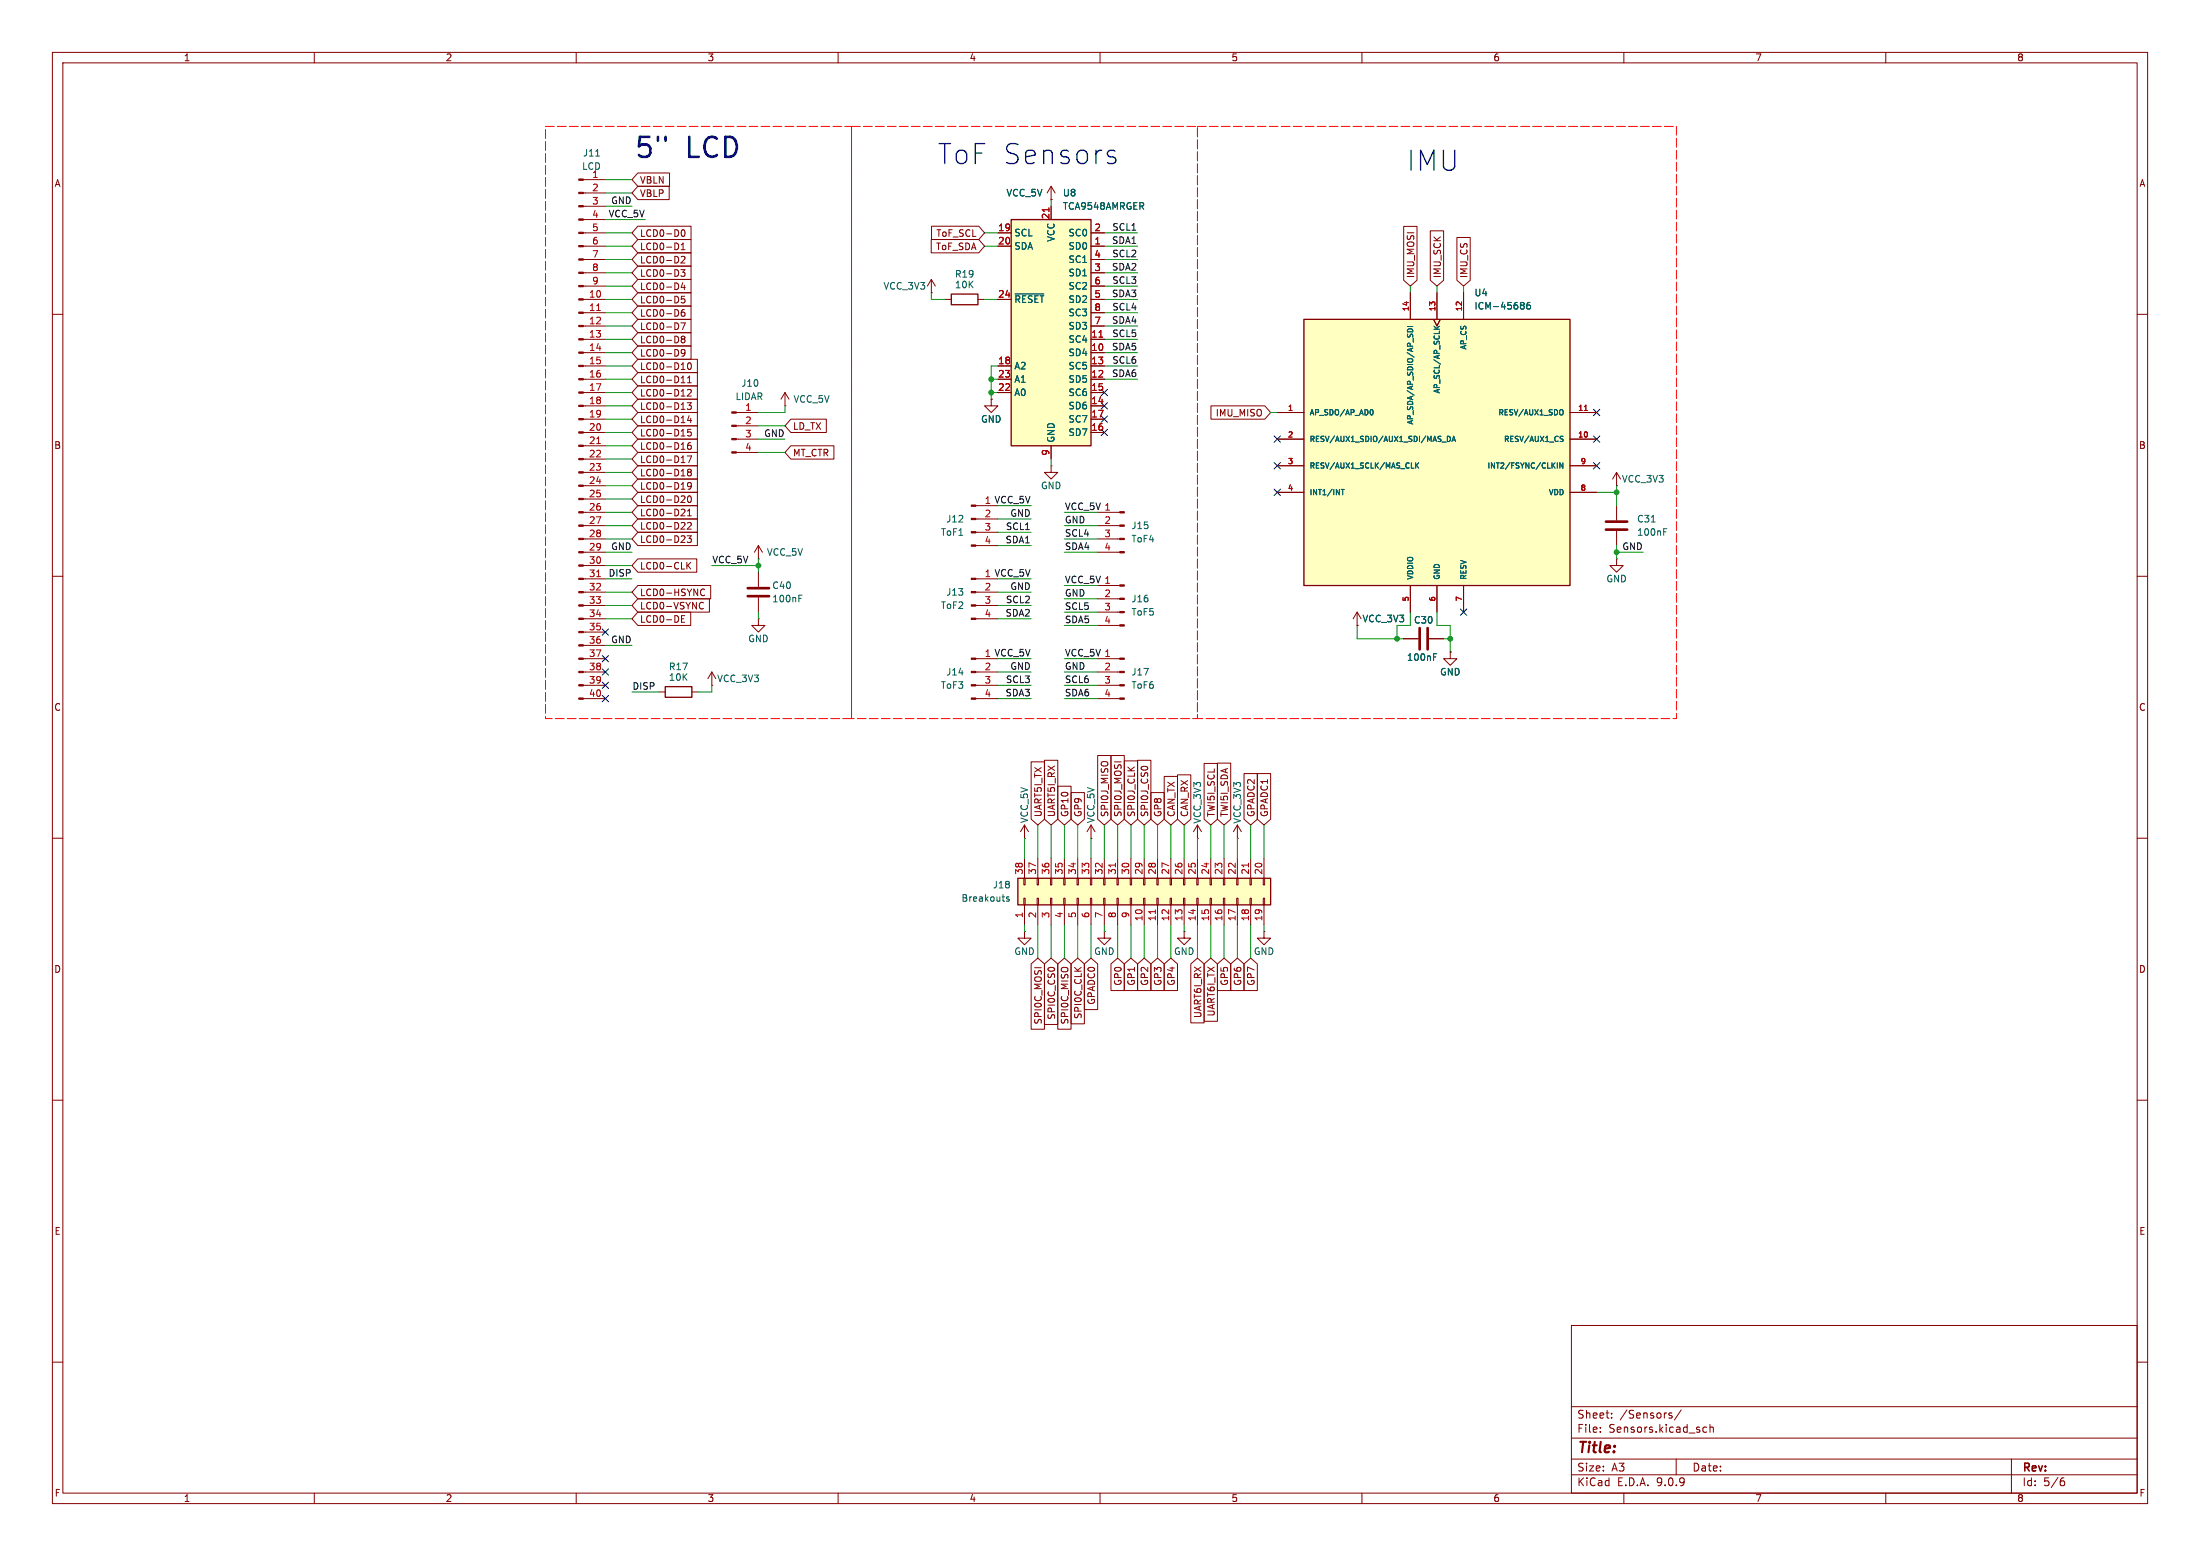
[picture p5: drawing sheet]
<svg xmlns="http://www.w3.org/2000/svg" width="420mm" height="297mm" viewBox="0 0 420 297" stroke-linecap="round" stroke-linejoin="round" font-family="sans-serif">
<g fill="none" stroke="#840000" stroke-width=".19">
<path d="M10 10h400v277h-400zM12 12h396v273h-396zM60 10v2M110 10v2M160 10v2M210 10v2M260 10v2M310 10v2M360 10v2M177.8 55.9h.1M177.8 53.3l.8 1.3M177.8 53.3l-.8 1.3"/>
<path d="M177.8 53.3v2.6M10 60h2M408 60h2M186.3 96.5h4.2M186.3 99.1h4.2M10 110h2M186.3 101.6h4.2M186.3 104.1h4.2M259.1 119.4h.1M259.1 116.8l-.8 1.3M259.1 116.8l.7 1.3M259.1 116.8v2.6"/>
<path d="M408 110h2M209.5 125.7h4.3M209.5 128.3h4.3M209.5 130.8h4.3M209.5 133.4h4.3M268 121.9h2.8M272.8 121.9h2.8M276.9 124.5v1.2h1.2l-1.2 1.3-1.3-1.3h1.3M276.9 124.5h.1M10 160h2M408 160h2M10 210h2"/>
<path d="M408 210h2M300 253h108v32h-108zM10 260h2M300 278.5h108M300 274.5h108M300 268.5h108M305.5 273.2v.2M305.5 272.5v.1M307.7 270.5v.2M307.7 269.8v.1M318.8 270.2l.4 .1v.2l-.2 .2h-.3M318.8 269.7l.4 .1"/>
<path d="M320 278.5v3M320.9 269.1l-1.2 1.9M325.2 273.2l.2 .2 .4-.1M325.8 272.5l-.4-.1-.2 .1M326.4 272.5l.3-.1 .3 .1 .1 .9M326.4 271.9v1.5M384 278.5v6.5M408 260h2M60 285v2M110 285v2M160 285v2M210 285v2"/>
<path d="M260 285v2M300 281.5h108M310 285v2M360 285v2M393.6 282.7h.4l.2 .2-.1 .5-.5 .2M394 282.1l-.4 .1"/>
</g>
<g fill="#840000" stroke="#840000" stroke-width=".19">
<path d="M213.8 125.6h.8v.3h-.8z"/>
<path d="M213.8 128.1h.8v.3h-.8z"/>
<path d="M213.8 130.7h.8v.2h-.8z"/>
<path d="M213.8 133.2h.8v.3h-.8z"/>
<path d="M185.4 96.4h.9v.2h-.9z"/>
<path d="M185.4 98.9h.9v.3h-.9z"/>
<path d="M185.4 101.5h.9v.2h-.9z"/>
<path d="M185.4 104h.9v.3h-.9z"/>
</g>
<path d="M271 119.9v4.1M272.5 119.9v4.1" fill="none" stroke="#840000" stroke-width=".51"/>
<path d="M273.7 125.4h.4M273.7 124.8h.6" fill="none" stroke="#006464" stroke-width=".19"/>
<path d="M248.9 61h50.8v50.8h-50.8z" fill="#ffffc2"/>
<path d="M248.9 61h50.8v50.8h-50.8z" fill="none" stroke="#840000" stroke-width=".25"/>
<g fill="none" stroke="#840000" stroke-width=".19">
<path d="M200.7 38.1h.1M200.7 35.6l.7 1.2M200.7 35.6l-.8 1.2M200.7 35.6v2.5M269.2 55.9v5.1M274.3 55.9v5.1M279.4 55.9v5.1M189.2 76.2v1.3h1.3l-1.3 1.2-1.2-1.2h1.2M189.2 76.2h.1M243.8 78.7h5.1M273.7 61l.6 1.2 .7-1.2M299.7 78.7h5.1"/>
<path d="M200.7 88.9v1.3h1.2l-1.2 1.2-1.3-1.2h1.3M200.7 88.9h.1M243.8 83.8h5.1M243.8 88.9h5.1M243.8 94h5.1M299.7 83.8h5.1M299.7 88.9h5.1M299.7 94h5.1M308.6 92.7h.1M308.6 90.2v2.5M308.6 96.5v2.8M308.6 90.2l-.8 1.2"/>
<path d="M308.6 90.2l.8 1.2M209.5 111.8h4.3M209.5 114.3h4.3M209.5 116.8h4.3M209.5 119.4h4.3M269.2 111.8v5M274.3 111.8v5M279.4 111.8v5M308.6 106.7v1.3h1.3l-1.3 1.2-1.3-1.2h1.3M308.6 106.7h.1M308.6 101.3v2.8"/>
</g>
<g fill="none" stroke="#006464" stroke-width=".19">
<path d="M290.5 57.7h.2l.3 .3-.3 .3M290.5 58.3h.2M290.7 58.3l.3 .2v.3l-.1 .1-.4 .1M292.1 57.7l-.4 .1a.86 .86 0 0 0 0 1.2l.4-.1 .1-.4-.3-.3-.3 .1-.1 .2M261.9 78.2a.64 .64 0 0 1 0 1M268.7 63.3a.51 .51 0 0 1 .5-.6 .51 .51 0 0 1 .5 .6M268.7 62.3h1M273.8 62.3l.5 .6M274.8 62.3l-.6 .4M298 78.2h.3l.1 .3v.6l-.4 .1M256 93.4h.6M256.3 93.4v1"/>
<path d="M269.4 89.4h.5M270.3 88.3v1.1M270.4 88.8l.4 .6M270.8 88.3l-.5 .6M275.3 84.4h.8M276.3 83.3a.51 .51 0 0 1 .6 .5 .51 .51 0 0 1-.6 .5zM277.2 84.3l.3-1 .4 1M277.3 84h.5M297.3 88.3v1.1M298 83.3h.4M298 83.7l.3 .1 .1 .3-.2 .2h-.2M298.4 88.3v1.1l-.6-1.1v1.1"/>
<path d="M315.3 99.6h.7M317.6 101.5h.4M317.6 100.9h.6"/>
</g>
<path d="M302.5 78.4h.5" fill="none" stroke="#a90000" stroke-width=".19"/>
<path d="M306.6 99.6h4M306.6 101.1h4" fill="none" stroke="#840000" stroke-width=".51"/>
<g fill="#840000" stroke="#840000" stroke-width=".19">
<path d="M213.8 111.6h.8v.3h-.8z"/>
<path d="M213.8 114.2h.8v.2h-.8z"/>
<path d="M213.8 116.7h.8v.3h-.8z"/>
<path d="M213.8 119.3h.8v.2h-.8z"/>
</g>
<path d="M193 41.9h15.3v43.2h-15.3z" fill="#ffffc2"/>
<path d="M181.6 56.1h5.1v2.1h-5.1zM193 41.9h15.3v43.2h-15.3z" fill="none" stroke="#840000" stroke-width=".25"/>
<g fill="none" stroke="#840000" stroke-width=".19">
<path d="M111.4 34.3h4.2M111.4 36.8h4.2M111.4 39.4h4.2M200.7 39.4v2.5M111.4 44.5h4.2M111.4 47h4.2M111.4 57.2h4.2M111.4 49.5h4.2M111.4 52.1h4.2M111.4 54.6h4.2M111.4 59.7h4.2M111.4 41.9h4.2"/>
<path d="M180.3 57.2h1.3M186.7 57.2h1.3M190.5 44.5h2.5M190.5 47h2.5M190.5 57.2h2.5M208.3 44.5h2.5M208.3 47h2.5M208.3 57.2h2.5M208.3 49.5h2.5M208.3 52.1h2.5M208.3 54.6h2.5M208.3 59.7h2.5"/>
<path d="M111.4 69.9h4.2M111.4 72.4h4.2M111.4 74.9h4.2M111.4 62.2h4.2M111.4 64.8h4.2M111.4 67.3h4.2M111.4 77.5h4.2M140.6 78.7h4.2M149.9 77.5h.1M149.9 74.9l-.8 1.3M149.9 74.9l.7 1.3M149.9 74.9v2.6"/>
<path d="M190.5 69.9h2.5M190.5 72.4h2.5M190.5 74.9h2.5M208.3 69.9h2.5M208.3 72.4h2.5M208.3 74.9h2.5M208.3 62.2h2.5M208.3 64.8h2.5M208.3 67.3h2.5M208.3 77.5h2.5M111.4 80h4.2M111.4 82.6h4.2"/>
<path d="M111.4 85.1h4.2M111.4 87.6h4.2M111.4 90.2h4.2M111.4 92.7h4.2M111.4 95.3h4.2M111.4 97.8h4.2M140.6 81.3h4.2M140.6 83.8h4.2M140.6 86.4h4.2M200.7 85.1v2.5M208.3 80h2.5M208.3 82.6h2.5"/>
<path d="M111.4 100.3h4.2M111.4 102.9h4.2M111.4 105.4h4.2M111.4 108h4.2M111.4 110.5h4.2M111.4 113h4.2M111.4 115.6h4.2M111.4 118.1h4.2M111.4 120.7h4.2M111.4 123.2h4.2M111.4 125.7h4.2M111.4 128.3h4.2"/>
<path d="M111.4 130.8h4.2M111.4 133.4h4.2M135.9 130.8h.1M135.9 128.3l-.8 1.2M135.9 128.3l.8 1.2M135.9 128.3v2.5M195.6 157.5l.7 1.3M195.6 157.5l-.8 1.3M195.6 157.5v2.5M208.3 157.5l.7 1.3M208.3 157.5l-.8 1.3M208.3 157.5v2.5"/>
<path d="M228.6 157.5l-.8 1.3M228.6 157.5l.8 1.3M228.6 157.5v2.5M236.2 157.5l-.7 1.3M236.2 157.5l.8 1.3M236.2 157.5v2.5M195.6 160h.1M195.6 177.8v1.3h1.2l-1.2 1.2-1.3-1.2h1.3M195.6 177.8h.1M208.3 160h.1M210.8 177.8v1.3h1.3l-1.3 1.2-1.3-1.2h1.3M210.8 177.8h.1"/>
<path d="M228.6 160h.1M236.2 160h.1"/>
</g>
<path d="M113.7 29.8h.8M193.8 56.1h5.5" fill="none" stroke="#006464" stroke-width=".19"/>
<path d="M200.2 39.7v.7M113.9 59.3h.7M209.8 64.4h.7M113.9 84.7h.7M113.9 110.1h.7" fill="none" stroke="#a90000" stroke-width=".19"/>
<g fill="#840000" stroke="#840000" stroke-width=".19">
<path d="M110.5 34.2h.9v.2h-.9z"/>
<path d="M110.5 36.7h.9v.3h-.9z"/>
<path d="M110.5 39.2h.9v.3h-.9z"/>
<path d="M110.5 41.8h.9v.2h-.9z"/>
<path d="M110.5 44.3h.9v.3h-.9z"/>
<path d="M110.5 46.9h.9v.2h-.9z"/>
<path d="M110.5 49.4h.9v.3h-.9z"/>
<path d="M110.5 51.9h.9v.3h-.9z"/>
<path d="M110.5 54.5h.9v.2h-.9z"/>
<path d="M110.5 57h.9v.3h-.9z"/>
<path d="M110.5 59.6h.9v.2h-.9z"/>
<path d="M110.5 62.1h.9v.3h-.9z"/>
<path d="M110.5 64.6h.9v.3h-.9z"/>
<path d="M110.5 67.2h.9v.2h-.9z"/>
<path d="M110.5 69.7h.9v.3h-.9z"/>
<path d="M110.5 72.3h.9v.2h-.9z"/>
<path d="M110.5 74.8h.9v.3h-.9z"/>
<path d="M110.5 77.3h.9v.3h-.9z"/>
<path d="M110.5 79.9h.9v.2h-.9z"/>
<path d="M110.5 82.4h.9v.3h-.9z"/>
<path d="M110.5 85h.9v.2h-.9z"/>
<path d="M110.5 87.5h.9v.3h-.9z"/>
<path d="M110.5 90h.9v.3h-.9z"/>
<path d="M110.5 92.6h.9v.2h-.9z"/>
<path d="M110.5 95.1h.9v.3h-.9z"/>
<path d="M110.5 97.7h.9v.2h-.9z"/>
<path d="M110.5 100.2h.9v.3h-.9z"/>
<path d="M110.5 102.7h.9v.3h-.9z"/>
<path d="M110.5 105.3h.9v.2h-.9z"/>
<path d="M110.5 107.8h.9v.3h-.9z"/>
<path d="M110.5 110.4h.9v.2h-.9z"/>
<path d="M110.5 112.9h.9v.3h-.9z"/>
<path d="M110.5 115.4h.9v.3h-.9z"/>
<path d="M110.5 118h.9v.2h-.9z"/>
<path d="M110.5 120.5h.9v.3h-.9z"/>
<path d="M110.5 123.1h.9v.2h-.9z"/>
<path d="M110.5 125.6h.9v.3h-.9z"/>
<path d="M110.5 128.1h.9v.3h-.9z"/>
<path d="M110.5 130.7h.9v.2h-.9z"/>
<path d="M110.5 133.2h.9v.3h-.9z"/>
<path d="M139.7 78.6h.9v.3h-.9z"/>
<path d="M139.7 81.2h.9v.2h-.9z"/>
<path d="M139.7 83.7h.9v.2h-.9z"/>
<path d="M139.7 86.2h.9v.3h-.9z"/>
</g>
<path d="M194.3 167.6h48.3v5.1h-48.3z" fill="#ffffc2"/>
<path d="M127 131.1h5.1v2h-5.1zM194.3 167.6h48.3v5.1h-48.3z" fill="none" stroke="#840000" stroke-width=".25"/>
<g fill="none" stroke="#840000" stroke-width=".19">
<path d="M121.8 35.6h6v2.5h-6l-1.2-1.3zM121.8 33h6v2.6h-6l-1.2-1.3zM200.7 38.1h.1M200.7 39.4v2.5M121.8 50.8h10.1v2.5h-10.1l-1.2-1.2zM121.8 58.4h10.1v2.6h-10.1l-1.2-1.3zM121.8 55.9h10.1v2.5h-10.1l-1.2-1.2zM121.8 48.3h10.1v2.5h-10.1l-1.2-1.3zM121.8 53.3h10.1v2.6h-10.1l-1.2-1.3zM121.8 45.7h10.1v2.6h-10.1l-1.2-1.3zM121.8 43.2h10.1v2.5h-10.1l-1.2-1.2zM130 51.5h.8l-.5 .5 .4 .1v.5l-.2 .1-.5-.1"/>
<path d="M130 49.1l.5-.2 .3 .4-.8 .9h.8M130 47.7h.8M130 46.8l.4-.4v1.3M130.2 43.9h.1a.68 .68 0 0 1 .5 .6 .68 .68 0 0 1-.5 .6 .84 .84 0 0 1-.1-1.2zM130.3 53.9l-.3 1h.8M130.6 59.1l-.3 .1a.86 .86 0 0 0 0 1.2l.4-.2 .1-.4-.3-.2h-.2l-.3 .2M130.6 54.4v.9M130.7 56.6h-.6l-.1 .6 .2-.2 .4 .1 .2 .2-.1 .4-.2 .1-.5-.1M177.8 45.7h9l1.2 1.3-1.2 1.3h-9zM177.8 43.2h9l1.2 1.3-1.2 1.2h-9zM190.5 44.5h2.5M190.5 47h2.5"/>
<path d="M190.5 57.2h2.5M208.3 44.5h2.5M208.3 47h2.5M208.3 57.2h2.5M208.3 49.5h2.5M208.3 52.1h2.5M208.3 54.6h2.5M208.3 59.7h2.5M268 43.2h2.5v10.3l-1.3 1.1-1.2-1.1zM269.2 55.9v5.1M273 44.1h2.6v9.4l-1.3 1.1-1.3-1.1zM274.3 55.9v5.1"/>
<path d="M278.1 45.3h2.6v8.2l-1.3 1.1-1.3-1.1zM279.4 55.9v5.1M121.8 78.7h11.3v2.6h-11.3l-1.2-1.3zM121.8 68.6h11.3v2.5h-11.3l-1.2-1.2zM121.8 63.5h10.1v2.5h-10.1l-1.2-1.2zM121.8 76.2h11.3v2.5h-11.3l-1.2-1.2zM121.8 66h10.1v2.6h-10.1l-1.2-1.3zM121.8 71.1h11.3v2.6h-11.3l-1.2-1.3zM121.8 73.7h11.3v2.5h-11.3l-1.2-1.3zM121.8 61h10.1v2.5h-10.1l-1.2-1.3zM130 61.6h.8l-.5 1.3M130 73.1h.8"/>
<path d="M130.3 64.7l-.3-.2 .3-.3h.2l.3 .2-.3 .3M130.3 64.7l-.3 .3 .1 .3 .2 .1h.3l.2-.2v-.2l-.3-.3M130.3 64.7h.2M130.8 67.3l-.3 .2-.3-.1-.2-.1v-.3l.3-.3h.2l.3 .3a.84 .84 0 0 1-.4 1h-.2M131.2 76.9h.8l-.4 .5 .3 .1v.5l-.2 .1-.5-.1M131.3 74.5l.4-.2 .3 .4-.8 .9h.8M131.3 72.2l.3-.4v1.3M131.3 73.1h.7M131.4 69.4l.2-.1a.68 .68 0 0 1 .4 .6 .68 .68 0 0 1-.4 .6l-.3-.5zM131.6 79.3l-.3 1h.7M131.9 79.8v.9M189.2 76.2h.1"/>
<path d="M190.5 69.9h2.5M190.5 72.4h2.5M190.5 74.9h2.5M208.3 69.9h2.5M208.3 72.4h2.5M208.3 74.9h2.5M208.3 62.2h2.5M208.3 64.8h2.5M208.3 67.3h2.5M208.3 77.5h2.5M231.2 77.5h10.3l1.1 1.2-1.1 1.3h-10.3zM243.8 78.7h5.1"/>
<path d="M273.7 61l.6 1.2 .7-1.2M299.7 78.7h5.1M121.8 81.3h11.3v2.5h-11.3l-1.2-1.2zM121.8 83.8h11.3v2.6h-11.3l-1.2-1.3zM121.8 88.9h11.3v2.5h-11.3l-1.2-1.2zM121.8 96.5h11.3v2.6h-11.3l-1.2-1.3zM121.8 94h11.3v2.5h-11.3l-1.2-1.2zM121.8 91.4h11.3v2.6h-11.3l-1.2-1.3zM121.8 99.1h11.3v2.5h-11.3l-1.2-1.3zM121.8 86.4h11.3v2.5h-11.3l-1.2-1.3zM130.6 97.3l.2 .1-.1 .3-.7 .8h.8M131.2 87h.8l-.5 1.3"/>
<path d="M131.3 99.9l.4-.2 .3 .4-.8 .9h.8M131.3 98.5h.7M131.3 97.6l.3-.4v1.3M131.4 94.8l.2-.1a.68 .68 0 0 1 .4 .6 .68 .68 0 0 1-.4 .6l-.3-.5zM131.5 90.1l-.2-.2 .2-.3h.2l.3 .2-.3 .3M131.5 90.1l-.2 .3v.3l.2 .1h.4l.1-.2v-.2l-.3-.3M131.5 90.1h.2M131.9 84.5l-.4 .1a.86 .86 0 0 0 0 1.2l.4-.2 .1-.4-.3-.2h-.2l-.2 .2M131.9 82h-.6v.6l.1-.2 .5 .1 .1 .2-.1 .4-.2 .1-.4-.1M132 92.7l-.3 .2-.3-.1-.1-.1v-.3l.2-.3h.2l.3 .3a.84 .84 0 0 1-.4 1h-.2M151 85.1h8.2v2.5h-8.2l-1.1-1.2zM151 80h6.7v2.6h-6.7l-1.1-1.3z"/>
<path d="M200.7 85.1v2.5M208.3 80h2.5M208.3 82.6h2.5M209.5 97.8h4.3M243.8 83.8h5.1M243.8 88.9h5.1M243.8 94h5.1M299.7 83.8h5.1M299.7 88.9h5.1M299.7 94h5.1M121.8 114.3h13.6v2.5h-13.6l-1.2-1.2zM121.8 111.8h13.9v2.5h-13.9l-1.2-1.3z"/>
<path d="M121.8 116.8h10.1v2.6h-10.1l-1.2-1.3zM121.8 101.6h11.3v2.5h-11.3l-1.2-1.2zM121.8 106.7h11.2v2.5h-11.2l-1.2-1.2zM130.1 118.1h.4M130.1 118.8h.6M130.1 117.5h.6M131.2 102.3h.8l-.4 .5 .3 .1v.5l-.2 .1-.5-.1M131.3 107.9l.6 .7M131.9 107.4l-.8 .7M133.7 115l.6 .1M133.9 113.5l.3 .2 .3-.1M134.3 116.1l-.6 .1"/>
<path d="M134.5 112.6l-.3-.2-.3 .2M144.8 118.1v1.3h1.2l-1.2 1.3-1.3-1.3h1.3M144.8 118.1h.1M144.8 106.7h.1M144.8 104.1v2.6M144.8 109.2v2.8M144.8 114v2.8M144.8 104.1l-.8 1.3M144.8 104.1l.7 1.3M186.3 110.5h4.2M186.3 113h4.2M186.3 115.6h4.2"/>
<path d="M186.3 118.1h4.2M209.5 100.3h4.3M209.5 102.9h4.3M209.5 105.4h4.3M259.1 119.4h.1M269.2 111.8v5M274.3 111.8v5M279.4 111.8v5M125.7 132.1h1.3M132.1 132.1h1.2M186.3 125.7h4.2M186.3 128.3h4.2"/>
<path d="M186.3 130.8h4.2M186.3 133.4h4.2M268 121.9h2.8M272.8 121.9h2.8M276.9 124.5h.1M196.8 145.4h2.6v11l-1.3 1.1-1.3-1.1zM199.4 145.1h2.5v11.3l-1.2 1.1-1.3-1.1zM201.9 150.1h2.6v6.3l-1.3 1.1-1.3-1.1zM204.5 151.3h2.5v5.1l-1.3 1.1-1.2-1.1zM209.5 144.2h2.6v12.2l-1.3 1.1-1.3-1.1zM212.1 144.2h2.5v12.2l-1.2 1.1-1.3-1.1zM214.6 145.2h2.6v11.2l-1.3 1.1-1.3-1.1z"/>
<path d="M217.2 145.1h2.5v11.3l-1.3 1.1-1.2-1.1zM218 146.4l.3-.1 .7 .1M219.7 151.3h2.6v5.1l-1.3 1.1-1.3-1.1zM222.2 148.2h2.6v8.2l-1.3 1.1-1.3-1.1zM224.8 147.9h2.5v8.5l-1.2 1.1-1.3-1.1zM229.9 145.7h2.5v10.7l-1.3 1.1-1.2-1.1zM232.4 145.7h2.6v10.7l-1.3 1.1-1.3-1.1zM237.5 147.7h2.5v8.7l-1.2 1.1-1.3-1.1zM240 147.7h2.6v8.7l-1.3 1.1-1.3-1.1zM195.5 171.5h.2v1.2h-.2zM195.5 167.6h.2v1.3h-.2zM195.6 163.8v3.8"/>
<path d="M195.6 172.7v3.8M198 171.5h.2v1.2h-.2zM198 167.6h.2v1.3h-.2zM198.1 163.8v3.8M198.1 172.7v3.8M200.5 171.5h.3v1.2h-.3zM200.5 167.6h.3v1.3h-.3zM200.7 163.8v3.8M200.7 172.7v3.8M203.1 171.5h.2v1.2h-.2zM203.1 167.6h.2v1.3h-.2zM203.2 163.8v3.8"/>
<path d="M203.2 172.7v3.8M205.6 171.5h.3v1.2h-.3zM205.6 167.6h.3v1.3h-.3zM205.7 163.8v3.8M205.7 172.7v3.8M208.2 171.5h.2v1.2h-.2zM208.2 167.6h.2v1.3h-.2zM208.3 163.8v3.8M208.3 172.7v3.8M210.7 171.5h.2v1.2h-.2zM210.7 167.6h.2v1.3h-.2zM210.8 163.8v3.8"/>
<path d="M210.8 172.7v3.8M213.2 171.5h.3v1.2h-.3zM213.2 167.6h.3v1.3h-.3zM213.4 163.8v3.8M213.4 172.7v3.8M215.8 171.5h.2v1.2h-.2zM215.8 167.6h.2v1.3h-.2zM215.9 163.8v3.8M215.9 172.7v3.8M218.3 171.5h.3v1.2h-.3zM218.3 167.6h.3v1.3h-.3zM218.4 163.8v3.8"/>
<path d="M218.4 172.7v3.8M220.9 171.5h.2v1.2h-.2zM220.9 167.6h.2v1.3h-.2zM221 163.8v3.8M221 172.7v3.8M223.4 171.5h.2v1.2h-.2zM223.4 167.6h.2v1.3h-.2zM223.5 163.8v3.8M223.5 172.7v3.8M225.9 171.5h.3v1.2h-.3zM225.9 167.6h.3v1.3h-.3zM226.1 177.8v1.3h1.2l-1.2 1.2-1.3-1.2h1.3"/>
<path d="M226.1 177.8h.1M226.1 163.8v3.8M226.1 172.7v3.8M228.5 171.5h.2v1.2h-.2zM228.5 167.6h.2v1.3h-.2zM228.6 163.8v3.8M228.6 172.7v3.8M231 171.5h.3v1.2h-.3zM231 167.6h.3v1.3h-.3zM231.1 163.8v3.8M231.1 172.7v3.8M233.6 171.5h.2v1.2h-.2z"/>
<path d="M233.6 167.6h.2v1.3h-.2zM233.7 163.8v3.8M233.7 172.7v3.8M236.1 171.5h.2v1.2h-.2zM236.1 167.6h.2v1.3h-.2zM236.2 163.8v3.8M236.2 172.7v3.8M238.6 171.5h.3v1.2h-.3zM238.6 167.6h.3v1.3h-.3zM238.8 163.8v3.8M238.8 172.7v3.8M241.2 171.5h.2v1.2h-.2z"/>
<path d="M241.2 167.6h.2v1.3h-.2zM241.3 177.8v1.3h1.3l-1.3 1.2-1.3-1.2h1.3M241.3 177.8h.1M241.3 163.8v3.8M241.3 172.7v3.8M196.8 184l1.3-1.1 1.3 1.1v12.5h-2.6zM199.4 184l1.3-1.1 1.2 1.1v11.5h-2.5zM200.3 184.7h.8M201.9 184l1.3-1.1 1.3 1.1v12.5h-2.6zM204.5 184l1.2-1.1 1.3 1.1v11.4h-2.5zM207 184l1.3-1.1 1.3 1.1v8.7h-2.6zM212.1 184l1.3-1.1 1.2 1.1v5.1h-2.5z"/>
<path d="M214.6 184l1.3-1.1 1.3 1.1v5.1h-2.6zM217.2 184l1.2-1.1 1.3 1.1v5.1h-2.5zM219.7 184l1.3-1.1 1.3 1.1v5.1h-2.6zM222.2 184l1.3-1.1 1.3 1.1v5.1h-2.6zM227.3 184l1.3-1.1 1.3 1.1v11.2h-2.6zM229.9 184l1.2-1.1 1.3 1.1v10.9h-2.5zM232.4 184l1.3-1.1 1.3 1.1v5.1h-2.6zM234.9 184l1.3-1.1 1.3 1.1v5.1h-2.6zM237.5 184l1.3-1.1 1.2 1.1v5.1h-2.5z"/>
</g>
<path d="M200.2 39.7v.7M209.8 64.4h.7M302.5 78.4h.5M212.9 164.8v.7M220.6 173.7v.7M238.3 164.8v.7" fill="none" stroke="#a90000" stroke-width=".19"/>
<g fill="none" stroke="#006464" stroke-width=".19">
<path d="M193.8 56.1h5.5M290.5 57.7h.2l.3 .3-.3 .3M290.5 58.3h.2M290.7 58.3l.3 .2v.3l-.1 .1-.4 .1M292.1 57.7l-.4 .1a.86 .86 0 0 0 0 1.2l.4-.1 .1-.4-.3-.3-.3 .1-.1 .2M261.9 78.2a.64 .64 0 0 1 0 1M268.7 63.3a.51 .51 0 0 1 .5-.6 .51 .51 0 0 1 .5 .6M268.7 62.3h1M273.8 62.3l.5 .6M274.8 62.3l-.6 .4M298 78.2h.3l.1 .3v.6l-.4 .1M256 93.4h.6"/>
<path d="M256.3 93.4v1M269.4 89.4h.5M270.3 88.3v1.1M270.4 88.8l.4 .6M270.8 88.3l-.5 .6M275.3 84.4h.8M276.3 83.3a.51 .51 0 0 1 .6 .5 .51 .51 0 0 1-.6 .5zM277.2 84.3l.3-1 .4 1M277.3 84h.5M297.3 88.3v1.1M298 83.3h.4M298 83.7l.3 .1 .1 .3-.2 .2h-.2"/>
<path d="M298.4 88.3v1.1l-.6-1.1v1.1M152.5 114.2h.4M152.5 113.6h.6M273.7 125.4h.4M273.7 124.8h.6M192.6 171.2h-.3l-.2 .2 .1 .1 .4 .2v.3h-.5"/>
</g>
<g fill="#840000" stroke="#840000" stroke-width=".19">
<path d="M185.4 110.4h.9v.2h-.9z"/>
<path d="M185.4 112.9h.9v.3h-.9z"/>
<path d="M185.4 115.4h.9v.3h-.9z"/>
<path d="M185.4 118h.9v.2h-.9z"/>
<path d="M213.8 97.7h.8v.2h-.8z"/>
<path d="M213.8 100.2h.8v.3h-.8z"/>
<path d="M213.8 102.7h.8v.3h-.8z"/>
<path d="M213.8 105.3h.8v.2h-.8z"/>
<path d="M185.4 125.6h.9v.3h-.9z"/>
<path d="M185.4 128.1h.9v.3h-.9z"/>
<path d="M185.4 130.7h.9v.2h-.9z"/>
<path d="M185.4 133.2h.9v.3h-.9z"/>
</g>
<path d="M142.7 112.3h4.1M142.7 113.8h4.1" fill="none" stroke="#840000" stroke-width=".51"/>
<path d="M104.1 24.1h58.5v113.1h-58.5v-113.1M162.6 24.1h66v113.1h-66v-113.1M228.6 24.1h91.4v113.1h-91.4v-113.1" fill="none" stroke="#f00" stroke-width=".19" stroke-dasharray="1.7 .6"/>
<g fill="none" stroke="#009600" stroke-width=".19">
<path d="M115.6 34.3h5M115.6 36.8h5M115.6 39.4h5M200.7 38.1v1.3M115.6 54.6h5M115.6 44.5h5M115.6 57.2h5M115.6 47h5M115.6 52.1h5M115.6 49.5h5M115.6 41.9h7.6M115.6 59.7h5"/>
<path d="M177.8 55.9v1.3h2.5M188 44.5h2.5M188 57.2h2.5M188 47h2.5M210.8 54.6h6.4M210.8 44.5h6.4M210.8 57.2h6.4M210.8 47h6.4M210.8 52.1h6.4M210.8 49.5h6.4M210.8 59.7h6.4M269.2 54.6v1.3"/>
<path d="M274.3 54.6v1.3M279.4 54.6v1.3M115.6 72.4h5M115.6 77.5h5M115.6 69.9h5M115.6 64.8h5M115.6 62.2h5M115.6 74.9h5M115.6 67.3h5M149.9 77.5v1.2h-5.1M189.2 72.4h1.3M189.2 74.9h1.3"/>
<path d="M190.5 69.9h-1.3v6.3M210.8 72.4h6.4M210.8 69.9h6.4M210.8 64.8h6.4M210.8 62.2h6.4M210.8 67.3h6.4M242.6 78.7h1.2M115.6 85.1h5M115.6 87.6h5M115.6 80h5M115.6 82.6h5M115.6 97.8h5"/>
<path d="M115.6 90.2h5M115.6 95.3h5M115.6 92.7h5M144.8 83.8h5.1M144.8 86.4h5.1M144.8 81.3h5.1M190.5 99.1h6.3M190.5 96.5h6.3M200.7 87.6v1.3M203.2 97.8h6.3M304.8 94h3.8M308.6 92.7v3.8"/>
<path d="M115.6 105.4h5M115.6 118.1h5M115.6 115.6h5M115.6 102.9h5M115.6 110.5h5M115.6 100.3h5M115.6 108h5M115.6 113h5M135.9 108h8.9M144.8 106.7v2.5M144.8 116.8v1.3M190.5 118.1h6.3"/>
<path d="M190.5 115.6h6.3M190.5 110.5h6.3M190.5 113h6.3M190.5 101.6h6.3M190.5 104.1h6.3M203.2 114.3h6.3M203.2 105.4h6.3M203.2 111.8h6.3M203.2 102.9h6.3M203.2 100.3h6.3M203.2 116.8h6.3M203.2 119.4h6.3"/>
<path d="M259.1 119.4v2.5h8.9M269.2 116.8v2.6h-2.5v2.5M274.3 116.8v2.6h2.6v5.1M308.6 105.4h5.1M308.6 104.1v2.6M115.6 123.2h5M120.6 132.1h5.1M135.9 130.8v1.3h-2.6M190.5 128.3h6.3M190.5 130.8h6.3M190.5 125.7h6.3M190.5 133.4h6.3"/>
<path d="M203.2 128.3h6.3M203.2 130.8h6.3M203.2 125.7h6.3M203.2 133.4h6.3M275.6 121.9h1.3M198.1 157.5v6.3M200.7 157.5v6.3M203.2 157.5v6.3M205.7 157.5v6.3M210.8 157.5v6.3M213.4 157.5v6.3M215.9 157.5v6.3"/>
<path d="M218.4 157.5v6.3M221 157.5v6.3M223.5 157.5v6.3M226.1 157.5v6.3M231.1 157.5v6.3M233.7 157.5v6.3M238.8 157.5v6.3M241.3 157.5v6.3M195.6 160v3.8M195.6 176.5v1.3M198.1 176.5v6.4M200.7 176.5v6.4"/>
<path d="M203.2 176.5v6.4M205.7 176.5v6.4M208.3 160v3.8M208.3 176.5v6.4M210.8 176.5v1.3M213.4 176.5v6.4M215.9 176.5v6.4M218.4 176.5v6.4M221 176.5v6.4M223.5 176.5v6.4M226.1 176.5v1.3M228.6 160v3.8"/>
<path d="M228.6 176.5v6.4M231.1 176.5v6.4M233.7 176.5v6.4M236.2 160v3.8M236.2 176.5v6.4M238.8 176.5v6.4M241.3 176.5v1.3"/>
</g>
<g fill="none" stroke="#000084" stroke-width=".19">
<path d="M210.2 76.9l1.2 1.2M210.2 74.3l1.2 1.2M210.2 79.4l1.2 1.2M211.4 76.9l-1.2 1.2M211.4 74.3l-1.2 1.2M211.4 79.4l-1.2 1.2M304.2 78.1l1.2 1.2M305.4 78.1l-1.2 1.2M210.2 81.9l1.2 1.3M211.4 81.9l-1.2 1.3M243.2 83.2l1.2 1.2M243.2 93.4l1.2 1.2"/>
<path d="M243.2 88.3l1.2 1.2M244.4 83.2l-1.2 1.2M244.4 93.4l-1.2 1.2M244.4 88.3l-1.2 1.2M304.2 83.2l1.2 1.2M304.2 88.3l1.2 1.2M305.4 83.2l-1.2 1.2M305.4 88.3l-1.2 1.2M278.8 116.2l1.2 1.2M280 116.2l-1.2 1.2M115 120l1.2 1.3M115 132.7l1.2 1.3"/>
<path d="M115 130.2l1.2 1.2M115 125.1l1.2 1.2M115 127.7l1.2 1.2M116.2 120l-1.2 1.3M116.2 132.7l-1.2 1.3M116.2 130.2l-1.2 1.2M116.2 125.1l-1.2 1.2M116.2 127.7l-1.2 1.2"/>
</g>
<g fill="#009600" stroke="#009600" stroke-width=".19">
<circle cx="308.6" cy="105.4" r=".46"/>
<circle cx="276.9" cy="121.9" r=".46"/>
<circle cx="266.7" cy="121.9" r=".46"/>
<circle cx="308.6" cy="94" r=".46"/>
<circle cx="189.2" cy="72.4" r=".46"/>
<circle cx="189.2" cy="74.9" r=".46"/>
<circle cx="144.8" cy="108" r=".46"/>
</g>
<g font-size="5.3" fill="#0000c2">
<text x="120.9" y="30.9">5&quot;</text>
<text x="131.1" y="30.9">LCD</text>
<text x="178.9" y="31.8">ToF Sensors</text>
<text x="268.5" y="33">IMU</text>
</g>
<text font-size="2.8" fill="#840000" x="301" y="277.9">Title:</text>
<g font-size="2.1" fill="#840000">
<text x="301" y="273.7">File:</text>
<text x="301" y="271">Sheet:</text>
<text x="307.1" y="273.7">Sensors.kicad_sch</text>
<text x="309.2" y="271">/Sensors/</text>
<text x="301" y="281.1">Size:</text>
<text x="307.6" y="281.1">A3</text>
<text x="323" y="281.1">Date:</text>
<text x="386" y="281.3">Rev:</text>
<text x="301" y="283.9">KiCad</text>
<text x="308.7" y="283.9">E.D.A.</text>
<text x="316.3" y="283.9">9.0.9</text>
<text x="386" y="283.9">Id:</text>
<text x="390.1" y="283.9">5/6</text>
</g>
<g font-size="1.8" fill="#840000">
<text x="35" y="11.9">1</text>
<text x="85" y="11.9">2</text>
<text x="135" y="11.9">3</text>
<text x="185" y="11.9">4</text>
<text x="235" y="11.9">5</text>
<text x="285" y="11.9">6</text>
<text x="335" y="11.9">7</text>
<text x="385" y="11.9">8</text>
<text x="10.3" y="35.9">A</text>
<text x="122.1" y="35.2">VBLN</text>
<text x="408.3" y="35.9">A</text>
<text x="122.1" y="37.8">VBLP</text>
<text x="122.1" y="47.9">LCD0-D1</text>
<text x="122.1" y="45.4">LCD0-D0</text>
<text x="178.6" y="47.9">ToF_SDA</text>
<text x="178.6" y="45.4">ToF_SCL</text>
<text x="122.1" y="53">LCD0-D3</text>
<text x="122.1" y="50.5">LCD0-D2</text>
<text x="270.2" y="53.2" transform="rotate(-90 270.2 53.2)">IMU_MOSI</text>
<text x="275.3" y="53.2" transform="rotate(-90 275.3 53.2)">IMU_SCK</text>
<text x="280.4" y="53.2" transform="rotate(-90 280.4 53.2)">IMU_CS</text>
<text x="122.1" y="58.1">LCD0-D5</text>
<text x="122.1" y="55.6">LCD0-D4</text>
<text x="122.1" y="65.7">LCD0-D8</text>
<text x="122.1" y="60.6">LCD0-D6</text>
<text x="122.1" y="63.2">LCD0-D7</text>
<text x="122.1" y="70.8">LCD0-D10</text>
<text x="122.1" y="68.3">LCD0-D9</text>
<text x="122.1" y="73.3">LCD0-D11</text>
<text x="122.1" y="75.9">LCD0-D12</text>
<text x="122.1" y="81">LCD0-D14</text>
<text x="122.1" y="83.5">LCD0-D15</text>
<text x="122.1" y="78.4">LCD0-D13</text>
<text x="151.3" y="82.2">LD_TX</text>
<text x="232" y="79.7">IMU_MISO</text>
<text x="10.3" y="85.9">B</text>
<text x="122.1" y="86">LCD0-D16</text>
<text x="122.1" y="88.6">LCD0-D17</text>
<text x="151.3" y="87.3">MT_CTR</text>
<text x="408.2" y="85.9">B</text>
<text x="122.1" y="91.1">LCD0-D18</text>
<text x="122.1" y="93.7">LCD0-D19</text>
<text x="122.1" y="98.7">LCD0-D21</text>
<text x="122.1" y="96.2">LCD0-D20</text>
<text x="122.1" y="101.3">LCD0-D22</text>
<text x="122.1" y="103.8">LCD0-D23</text>
<text x="122.1" y="114">LCD0-HSYNC</text>
<text x="122.1" y="108.9">LCD0-CLK</text>
<text x="122.1" y="116.5">LCD0-VSYNC</text>
<text x="122.1" y="119.1">LCD0-DE</text>
<text x="10.3" y="135.9">C</text>
<text x="408.2" y="135.9">C</text>
<text x="199.1" y="156.1" transform="rotate(-90 199.1 156.1)">UART5I_TX</text>
<text x="201.6" y="156.1" transform="rotate(-90 201.6 156.1)">UART5I_RX</text>
<text x="204.2" y="156.1" transform="rotate(-90 204.2 156.1)">GP10</text>
<text x="206.7" y="156.1" transform="rotate(-90 206.7 156.1)">GP9</text>
<text x="211.8" y="156.1" transform="rotate(-90 211.8 156.1)">SPI0J_MISO</text>
<text x="214.3" y="156.1" transform="rotate(-90 214.3 156.1)">SPI0J_MOSI</text>
<text x="216.9" y="156.1" transform="rotate(-90 216.9 156.1)">SPI0J_CLK</text>
<text x="219.4" y="156.1" transform="rotate(-90 219.4 156.1)">SPI0J_CS0</text>
<text x="221.9" y="156.1" transform="rotate(-90 221.9 156.1)">GP8</text>
<text x="224.5" y="156.1" transform="rotate(-90 224.5 156.1)">CAN_TX</text>
<text x="227" y="156.1" transform="rotate(-90 227 156.1)">CAN_RX</text>
<text x="232.1" y="156.1" transform="rotate(-90 232.1 156.1)">TWI5I_SCL</text>
<text x="234.6" y="156.1" transform="rotate(-90 234.6 156.1)">TWI5I_SDA</text>
<text x="239.7" y="156.1" transform="rotate(-90 239.7 156.1)">GPADC2</text>
<text x="242.3" y="156.1" transform="rotate(-90 242.3 156.1)">GPADC1</text>
<text x="10.3" y="185.9">D</text>
<text x="408.2" y="185.9">D</text>
<text x="209.2" y="191.9" transform="rotate(-90 209.2 191.9)">GPADC0</text>
<text x="214.3" y="188.3" transform="rotate(-90 214.3 188.3)">GP0</text>
<text x="216.9" y="188.3" transform="rotate(-90 216.9 188.3)">GP1</text>
<text x="219.4" y="188.3" transform="rotate(-90 219.4 188.3)">GP2</text>
<text x="221.9" y="188.3" transform="rotate(-90 221.9 188.3)">GP3</text>
<text x="224.5" y="188.3" transform="rotate(-90 224.5 188.3)">GP4</text>
<text x="234.6" y="188.3" transform="rotate(-90 234.6 188.3)">GP5</text>
<text x="237.2" y="188.3" transform="rotate(-90 237.2 188.3)">GP6</text>
<text x="239.7" y="188.3" transform="rotate(-90 239.7 188.3)">GP7</text>
<text x="199.1" y="195.7" transform="rotate(-90 199.1 195.7)">SPI0C_MOSI</text>
<text x="201.6" y="194.8" transform="rotate(-90 201.6 194.8)">SPI0C_CS0</text>
<text x="204.2" y="195.6" transform="rotate(-90 204.2 195.6)">SPI0C_MISO</text>
<text x="206.7" y="194.6" transform="rotate(-90 206.7 194.6)">SPI0C_CLK</text>
<text x="229.6" y="194.4" transform="rotate(-90 229.6 194.4)">UART6I_RX</text>
<text x="232.1" y="194.1" transform="rotate(-90 232.1 194.1)">UART6I_TX</text>
<text x="10.3" y="235.9">E</text>
<text x="408.3" y="235.9">E</text>
<text x="10.3" y="285.9">F</text>
<text x="35" y="286.9">1</text>
<text x="85" y="286.9">2</text>
<text x="135" y="286.9">3</text>
<text x="185" y="286.9">4</text>
<text x="235" y="286.9">5</text>
<text x="285" y="286.9">6</text>
<text x="335" y="286.9">7</text>
<text x="385" y="286.9">8</text>
<text x="408.3" y="285.9">F</text>
</g>
<g font-size="1.8" fill="#006464">
<text x="111" y="32.6">LCD</text>
<text x="111.2" y="30.1">J11</text>
<text x="113" y="34">1</text>
<text x="192" y="37.7">VCC_5V</text>
<text x="202.8" y="37.7">U8</text>
<text x="202.8" y="40.2">TCA9548AMRGER</text>
<text x="193.5" y="45.3">SCL</text>
<text x="193.5" y="47.9">SDA</text>
<text x="201.5" y="46.2" transform="rotate(-90 201.5 46.2)">VCC</text>
<text x="203.9" y="45.3">SC0</text>
<text x="203.9" y="47.9">SD0</text>
<text x="182.2" y="53.2">R19</text>
<text x="203.9" y="50.4">SC1</text>
<text x="203.9" y="52.9">SD1</text>
<text x="168.6" y="55.5">VCC_3V3</text>
<text x="182.2" y="55.2">10K</text>
<text x="193.5" y="58">~{RESET}</text>
<text x="203.9" y="55.5">SC2</text>
<text x="203.9" y="58">SD2</text>
<text x="281.4" y="59.3">ICM-45686</text>
<text x="281.4" y="56.7">U4</text>
<text x="203.9" y="60.6">SC3</text>
<text x="203.9" y="63.1">SD3</text>
<text x="203.9" y="65.6">SC4</text>
<text x="193.5" y="70.7">A2</text>
<text x="203.9" y="68.2">SD4</text>
<text x="203.9" y="70.7">SC5</text>
<text x="140.3" y="76.6">LIDAR</text>
<text x="141.4" y="74">J10</text>
<text x="151.4" y="77.1">VCC_5V</text>
<text x="193.5" y="73.3">A1</text>
<text x="193.5" y="75.8">A0</text>
<text x="203.9" y="73.3">SD5</text>
<text x="203.9" y="75.8">SC6</text>
<text x="187.2" y="80.9">GND</text>
<text x="203.9" y="78.3">SD6</text>
<text x="203.9" y="80.9">SC7</text>
<text x="203.9" y="83.4">SD7</text>
<text x="201.5" y="84.6" transform="rotate(-90 201.5 84.6)">GND</text>
<text x="198.6" y="93.6">GND</text>
<text x="309.5" y="92.3">VCC_3V3</text>
<text x="180.6" y="99.9">J12</text>
<text x="215.9" y="101.2">J15</text>
<text x="312.4" y="99.9">C31</text>
<text x="146.3" y="106.3">VCC_5V</text>
<text x="179.5" y="102.5">ToF1</text>
<text x="215.9" y="103.7">ToF4</text>
<text x="312.4" y="102.5">100nF</text>
<text x="147.3" y="112.6">C40</text>
<text x="180.6" y="113.9">J13</text>
<text x="306.6" y="111.4">GND</text>
<text x="147.3" y="115.2">100nF</text>
<text x="179.5" y="116.4">ToF2</text>
<text x="215.9" y="117.7">ToF5</text>
<text x="215.9" y="115.2">J16</text>
<text x="260" y="119">VCC_3V3</text>
<text x="269.8" y="119.2">C30</text>
<text x="142.7" y="122.8">GND</text>
<text x="127.6" y="128.1">R17</text>
<text x="127.6" y="130.1">10K</text>
<text x="136.8" y="130.4">VCC_3V3</text>
<text x="179.5" y="131.7">ToF3</text>
<text x="180.6" y="129.1">J14</text>
<text x="215.9" y="131.7">ToF6</text>
<text x="215.9" y="129.1">J17</text>
<text x="268.5" y="126.3">100nF</text>
<text x="274.8" y="129.1">GND</text>
<text x="196.4" y="157.2" transform="rotate(-90 196.4 157.2)">VCC_5V</text>
<text x="209.1" y="157.2" transform="rotate(-90 209.1 157.2)">VCC_5V</text>
<text x="229.5" y="157.3" transform="rotate(-90 229.5 157.3)">VCC_3V3</text>
<text x="237.1" y="157.3" transform="rotate(-90 237.1 157.3)">VCC_3V3</text>
<text x="183.5" y="172.3">Breakouts</text>
<text x="189.4" y="169.8">J18</text>
<text x="193.5" y="182.5">GND</text>
<text x="208.8" y="182.5">GND</text>
<text x="224" y="182.5">GND</text>
<text x="239.3" y="182.5">GND</text>
</g>
<g font-size="1.8" fill="#a90000">
<text x="113" y="36.6">2</text>
<text x="113" y="39.1">3</text>
<text x="113" y="41.7">4</text>
<text x="200.4" y="42" transform="rotate(-90 200.4 42)">21</text>
<text x="113" y="44.2">5</text>
<text x="113" y="46.7">6</text>
<text x="190.5" y="44.2">19</text>
<text x="190.5" y="46.7">20</text>
<text x="208.8" y="44.2">2</text>
<text x="208.8" y="46.7">1</text>
<text x="113" y="49.3">7</text>
<text x="113" y="51.8">8</text>
<text x="208.8" y="49.3">4</text>
<text x="208.8" y="51.8">3</text>
<text x="112.4" y="56.9">10</text>
<text x="112.4" y="59.4">11</text>
<text x="113" y="54.4">9</text>
<text x="190.5" y="56.9">24</text>
<text x="208.8" y="54.4">6</text>
<text x="208.8" y="56.9">5</text>
<text x="208.8" y="59.4">8</text>
<text x="112.4" y="62">12</text>
<text x="112.4" y="64.5">13</text>
<text x="208.2" y="64.5">11</text>
<text x="208.8" y="62">7</text>
<text x="112.4" y="67.1">14</text>
<text x="112.4" y="69.6">15</text>
<text x="190.5" y="69.6">18</text>
<text x="208.2" y="67.1">10</text>
<text x="208.2" y="69.6">13</text>
<text x="112.4" y="72.1">16</text>
<text x="112.4" y="74.7">17</text>
<text x="112.4" y="77.2">18</text>
<text x="190.5" y="72.1">23</text>
<text x="190.5" y="74.7">22</text>
<text x="208.2" y="72.1">12</text>
<text x="208.2" y="74.7">15</text>
<text x="208.2" y="77.2">14</text>
<text x="112.4" y="79.8">19</text>
<text x="112.4" y="82.3">20</text>
<text x="142.2" y="78.5">1</text>
<text x="142.2" y="81">2</text>
<text x="142.2" y="83.6">3</text>
<text x="208.2" y="79.8">17</text>
<text x="208.2" y="82.3">16</text>
<text x="112.4" y="84.8">21</text>
<text x="112.4" y="87.4">22</text>
<text x="112.4" y="89.9">23</text>
<text x="142.2" y="86.1">4</text>
<text x="200.4" y="87.1" transform="rotate(-90 200.4 87.1)">9</text>
<text x="112.4" y="92.5">24</text>
<text x="112.4" y="95">25</text>
<text x="112.4" y="97.5">26</text>
<text x="112.4" y="100.1">27</text>
<text x="187.9" y="98.8">2</text>
<text x="187.9" y="101.3">3</text>
<text x="210.7" y="100.1">2</text>
<text x="112.4" y="102.6">28</text>
<text x="112.4" y="105.2">29</text>
<text x="112.4" y="107.7">30</text>
<text x="187.9" y="103.9">4</text>
<text x="210.7" y="102.6">3</text>
<text x="210.7" y="105.2">4</text>
<text x="112.4" y="110.2">31</text>
<text x="112.4" y="112.8">32</text>
<text x="187.9" y="112.8">2</text>
<text x="112.4" y="115.3">33</text>
<text x="112.4" y="117.9">34</text>
<text x="187.9" y="115.3">3</text>
<text x="187.9" y="117.9">4</text>
<text x="210.7" y="114">2</text>
<text x="210.7" y="116.6">3</text>
<text x="210.7" y="119.1">4</text>
<text x="112.4" y="120.4">35</text>
<text x="112.4" y="122.9">36</text>
<text x="112.4" y="125.5">37</text>
<text x="112.4" y="128">38</text>
<text x="112.4" y="130.6">39</text>
<text x="187.9" y="128">2</text>
<text x="187.9" y="130.6">3</text>
<text x="210.7" y="128">2</text>
<text x="210.7" y="130.6">3</text>
<text x="112.4" y="133.1">40</text>
<text x="187.9" y="133.1">4</text>
<text x="210.7" y="133.1">4</text>
<text x="195.3" y="167" transform="rotate(-90 195.3 167)">38</text>
<text x="197.9" y="167" transform="rotate(-90 197.9 167)">37</text>
<text x="200.4" y="167" transform="rotate(-90 200.4 167)">36</text>
<text x="202.9" y="167" transform="rotate(-90 202.9 167)">35</text>
<text x="205.5" y="167" transform="rotate(-90 205.5 167)">34</text>
<text x="208" y="167" transform="rotate(-90 208 167)">33</text>
<text x="210.6" y="167" transform="rotate(-90 210.6 167)">32</text>
<text x="213.1" y="167" transform="rotate(-90 213.1 167)">31</text>
<text x="215.6" y="167" transform="rotate(-90 215.6 167)">30</text>
<text x="218.2" y="167" transform="rotate(-90 218.2 167)">29</text>
<text x="220.7" y="167" transform="rotate(-90 220.7 167)">28</text>
<text x="223.3" y="167" transform="rotate(-90 223.3 167)">27</text>
<text x="225.8" y="167" transform="rotate(-90 225.8 167)">26</text>
<text x="228.3" y="167" transform="rotate(-90 228.3 167)">25</text>
<text x="230.9" y="167" transform="rotate(-90 230.9 167)">24</text>
<text x="233.4" y="167" transform="rotate(-90 233.4 167)">23</text>
<text x="236" y="167" transform="rotate(-90 236 167)">22</text>
<text x="238.5" y="167" transform="rotate(-90 238.5 167)">21</text>
<text x="241" y="167" transform="rotate(-90 241 167)">20</text>
<text x="195.3" y="175.3" transform="rotate(-90 195.3 175.3)">1</text>
<text x="197.9" y="175.3" transform="rotate(-90 197.9 175.3)">2</text>
<text x="200.4" y="175.3" transform="rotate(-90 200.4 175.3)">3</text>
<text x="202.9" y="175.3" transform="rotate(-90 202.9 175.3)">4</text>
<text x="205.5" y="175.3" transform="rotate(-90 205.5 175.3)">5</text>
<text x="208" y="175.3" transform="rotate(-90 208 175.3)">6</text>
<text x="210.6" y="175.3" transform="rotate(-90 210.6 175.3)">7</text>
<text x="213.1" y="175.3" transform="rotate(-90 213.1 175.3)">8</text>
<text x="215.6" y="175.3" transform="rotate(-90 215.6 175.3)">9</text>
<text x="218.2" y="175.9" transform="rotate(-90 218.2 175.9)">10</text>
<text x="220.7" y="175.9" transform="rotate(-90 220.7 175.9)">11</text>
<text x="223.3" y="175.9" transform="rotate(-90 223.3 175.9)">12</text>
<text x="225.8" y="175.9" transform="rotate(-90 225.8 175.9)">13</text>
<text x="228.3" y="175.9" transform="rotate(-90 228.3 175.9)">14</text>
<text x="230.9" y="175.9" transform="rotate(-90 230.9 175.9)">15</text>
<text x="233.4" y="175.9" transform="rotate(-90 233.4 175.9)">16</text>
<text x="236" y="175.9" transform="rotate(-90 236 175.9)">17</text>
<text x="238.5" y="175.9" transform="rotate(-90 238.5 175.9)">18</text>
<text x="241" y="175.9" transform="rotate(-90 241 175.9)">19</text>
</g>
<g font-size="1.8" fill="#0f0f0f">
<text x="116.1" y="41.6">VCC_5V</text>
<text x="116.6" y="39">GND</text>
<text x="212.2" y="46.6">SDA1</text>
<text x="212.2" y="44.1">SCL1</text>
<text x="212.2" y="51.7">SDA2</text>
<text x="212.2" y="49.2">SCL2</text>
<text x="212.2" y="56.8">SDA3</text>
<text x="212.2" y="54.3">SCL3</text>
<text x="212.2" y="59.3">SCL4</text>
<text x="212.2" y="61.9">SDA4</text>
<text x="212.2" y="64.4">SCL5</text>
<text x="212.2" y="67">SDA5</text>
<text x="212.2" y="69.5">SCL6</text>
<text x="212.2" y="72">SDA6</text>
<text x="145.8" y="83.5">GND</text>
<text x="187.9" y="96.3">1 VCC_5V</text>
<text x="191.9" y="101.3">SCL1</text>
<text x="192.8" y="98.7">GND</text>
<text x="203.2" y="97.4">VCC_5V 1</text>
<text x="203.2" y="100">GND</text>
<text x="116.6" y="105.1">GND</text>
<text x="135.9" y="107.6">VCC_5V</text>
<text x="191.9" y="103.8">SDA1</text>
<text x="203.2" y="102.5">SCL4</text>
<text x="203.2" y="105.1">SDA4</text>
<text x="309.6" y="105.1">GND</text>
<text x="116.1" y="110.1">DISP</text>
<text x="187.9" y="110.2">1 VCC_5V</text>
<text x="192.8" y="112.7">GND</text>
<text x="203.2" y="114">GND</text>
<text x="203.2" y="111.4">VCC_5V 1</text>
<text x="191.9" y="117.8">SDA2</text>
<text x="191.9" y="115.2">SCL2</text>
<text x="203.2" y="119">SDA5</text>
<text x="203.2" y="116.5">SCL5</text>
<text x="116.6" y="122.8">GND</text>
<text x="187.9" y="125.5">1 VCC_5V</text>
<text x="203.2" y="125.4">VCC_5V 1</text>
<text x="120.6" y="131.7">DISP</text>
<text x="191.9" y="130.5">SCL3</text>
<text x="192.8" y="127.9">GND</text>
<text x="203.2" y="130.5">SCL6</text>
<text x="203.2" y="127.9">GND</text>
<text x="191.9" y="133">SDA3</text>
<text x="203.2" y="133">SDA6</text>
</g>
<g font-size="1.4" fill="#a90000">
<text x="269" y="59.5" transform="rotate(-90 269 59.5)">14</text>
<text x="274.1" y="59.5" transform="rotate(-90 274.1 59.5)">13</text>
<text x="279.1" y="59.5" transform="rotate(-90 279.1 59.5)">12</text>
<text x="245.8" y="78.5">1</text>
<text x="245.8" y="83.6">2</text>
<text x="301.2" y="78.5">11</text>
<text x="301.2" y="83.6">10</text>
<text x="245.8" y="88.6">3</text>
<text x="301.6" y="88.6">9</text>
<text x="245.8" y="93.7">4</text>
<text x="301.6" y="93.7">8</text>
<text x="269" y="114.9" transform="rotate(-90 269 114.9)">5</text>
<text x="274.1" y="114.9" transform="rotate(-90 274.1 114.9)">6</text>
<text x="279.1" y="114.9" transform="rotate(-90 279.1 114.9)">7</text>
</g>
<g font-size="1.4" fill="#006464">
<text x="280.1" y="66.9" transform="rotate(-90 280.1 66.9)">AP_CS</text>
<text x="275.1" y="75.2" transform="rotate(-90 275.1 75.2)">AP_SCL/AP_SCLK</text>
<text x="249.9" y="79.5">AP_SDO/AP_AD0</text>
<text x="270" y="81.2" transform="rotate(-90 270 81.2)">AP_SDA/AP_SDIO/AP_SDI</text>
<text x="285.9" y="79.5">RESV/AUX1_SDO</text>
<text x="249.9" y="84.6">RESV/AUX1_SDIO/AUX1_SDI/MAS_DA</text>
<text x="249.9" y="89.6">RESV/AUX1_SCLK/MAS_CLK</text>
<text x="283.8" y="89.6">INT2/FSYNC/CLKIN</text>
<text x="287" y="84.6">RESV/AUX1_CS</text>
<text x="249.9" y="94.7">INT1/INT</text>
<text x="295.5" y="94.7">VDD</text>
<text x="270" y="110.7" transform="rotate(-90 270 110.7)">VDDIO</text>
<text x="275.1" y="110.7" transform="rotate(-90 275.1 110.7)">GND</text>
<text x="280.1" y="110.7" transform="rotate(-90 280.1 110.7)">RESV</text>
</g>
</svg>
